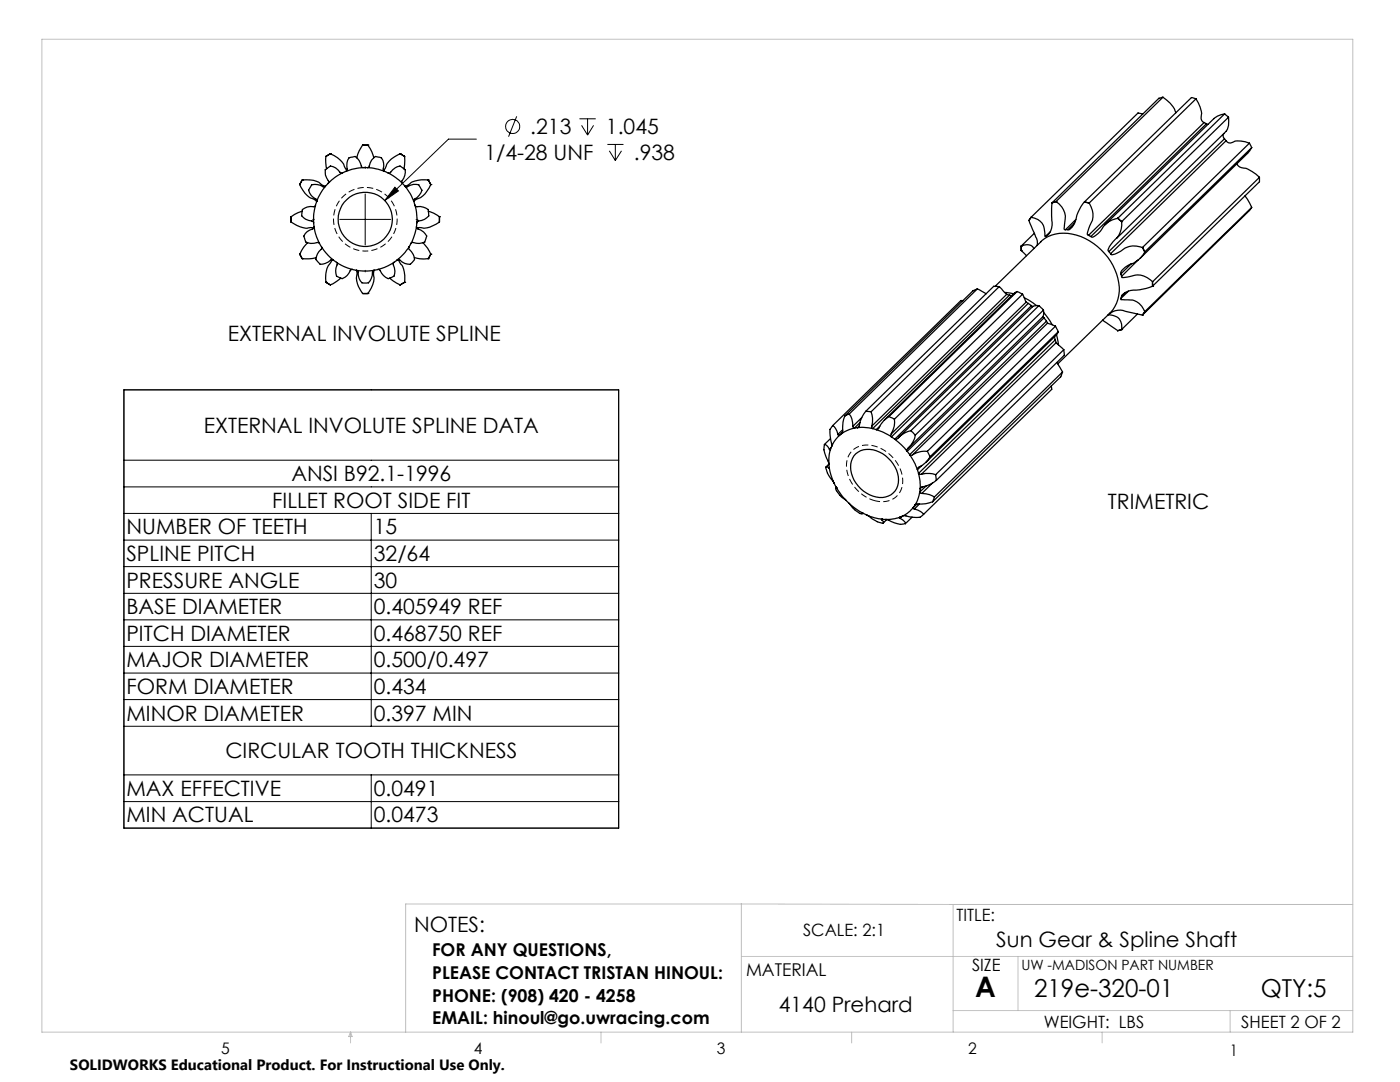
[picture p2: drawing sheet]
<svg xmlns="http://www.w3.org/2000/svg" width="279mm" height="216mm" viewBox="0 0 279 216" stroke-linecap="round" stroke-linejoin="round" font-family="sans-serif">
<g fill="none" stroke="#c0c0c0" stroke-width=".2">
<path d="M8.4 7.8h261.6v198.2h-261.6zM148 180.4v25.6M148 180.4h-67v25.6M148 190.9h122M148 180.4l42.2 .1M190.2 180.5v25.5M190.2 180.5h79.8M203.2 190.9v10.7M70 206v2.1M70 206l.3 .8h-.7zM119.9 206v2.1M170 206v2.1"/>
<path d="M190.2 201.6h79.8M220 206v2.1M245.5 201.6v4.4"/>
</g>
<g fill="none" stroke="#000" stroke-width=".2">
<path d="M72.9 33.3v.3M72.9 38.7v10.2M78.8 37.4l.7 .7-2.7 1.9zM95.1 27.8h-5.6l-12.7 12.2M103.1 23.2l-1.6 4.1M115.6 23.7h3.3M116.1 25l1.2 2M117.3 23.7v3.3M118.5 25l-1.2 2M121.2 28.8h3.2M121.6 30.1l1.2 1.9M122.8 28.8v3.2"/>
<path d="M124 30.1l-1.2 1.9M62.4 43.8h.3M67.8 43.8h10.2M72.9 53.9v.4M83 43.8h.4M24.7 77.8h98.8v87.4h-98.8zM24.7 91.8h98.8M24.7 97.2h98.8M24.7 102.4h98.8M24.7 107.8h98.8M24.7 113.1h98.8M24.7 118.4h98.8"/>
<path d="M74.1 102.4v42.5M24.7 123.7h98.8M24.7 129h98.8M24.7 134.3h98.8M24.7 139.6h98.8M24.7 144.9h98.8M24.7 154.6h98.8M24.7 159.9h98.8M74.1 154.6v10.6"/>
<circle cx="102.3" cy="25.2" r="1.4"/>
</g>
<path d="M174.5 99.9a7.5 7.5 0 0 1-5.5-7.9 4.2 4.2 0 0 1 6-2.8 7.5 7.5 0 0 1 5 7.9 4.1 4.1 0 0 1-5.5 2.8" fill="none" stroke="#000" stroke-width=".2" stroke-dasharray="1.3 .6" stroke-dashoffset=".2" stroke-linecap="butt"/>
<path d="M72.9 50.1a6.4 6.4 0 0 1-5.6-9.4 6.4 6.4 0 0 1 11-.3 6.4 6.4 0 0 1-5 9.7h-.4" fill="none" stroke="#000" stroke-width=".2" stroke-dasharray="1.3 .6" stroke-dashoffset=".7" stroke-linecap="butt"/>
<path d="M78.8 37.4l.7 .7-2.7 1.9z" fill="#000"/>
<g fill="none" stroke="#000" stroke-width=".25">
<path d="M232.1 19.4a5.4 5.4 0 0 1 2.6 3.1M232.1 19.4l-.8 .2-21.3 20.9M232.1 19.4l-21.4 20.8M238.7 19.7a5 5 0 0 1 1 4l.3 .6 .3 .1M238.7 19.7l-.9-.2-21.4 20.8M238.7 19.7l-21.4 20.8M59.8 36.8a5.1 5.1 0 0 0 3.2 3.2l.2 .2M60.3 35.9l-.5 .9M60.3 35.9h.8a4 4 0 0 1 3.2 1l.7 .2M60.3 35.9h.1M64.9 37.2a10 10 0 0 0-1.7 3M64.9 37.2l-.4 .1a2.42 2.42 0 0 0-2.4-.3v.1a1.39 1.39 0 0 0 .4 2.3l.6 .4 .1 .4"/>
<path d="M65.1 31.2l-.1 1.3 .2 1.2M65.5 36.5l-.6 .7M65.9 30.7l-.8 .5M65.9 30.7a5.1 5.1 0 0 1 3.2 3.2l.2 .1M65.9 30.7h.1M68.3 34.5l-1.5 .9-1.3 1.1M68.3 34.5h-.4l-.1-.1a2.7 2.7 0 0 0-1.9-1.3l-.8 .7a2.18 2.18 0 0 0 .4 2.3l.1 .1-.1 .3M69.1 34.2l-.8 .3M72.4 29l-.7 1.1-.5 1.4M72.4 29h1M72.5 33.4l-2.2 .4-1.2 .4M72.5 33.4h.8"/>
<path d="M72.5 33.4h-.3l-.1-.3a2.4 2.4 0 0 0-1.4-1.8h-.1a1.21 1.21 0 0 0-1.3 1.2v1.4l-.2 .3M73.3 33.4l2.2 .4 1.2 .4M73.3 33.4l.4-.3a2.26 2.26 0 0 1 1.4-1.8h.1a1.22 1.22 0 0 1 1.4 1.2l-.1 1.4 .2 .3M73.4 29l.8 1.3 .4 1.2M73.4 29h.1M76.7 34.2l.8 .3M77.5 34.5l1.5 .9 1.3 1.1M77.5 34.5h.3l.2-.1a2.8 2.8 0 0 1 1.8-1.3l1 .7a2.93 2.93 0 0 1-.6 2.5l.1 .2M79.8 30.7a5 5 0 0 0-3.1 3.2l-.2 .1M79.8 30.7l1 .5M79.8 30.7h.1M80.3 36.5l.5 .7"/>
<path d="M80.8 31.2v1.6l-.2 .9M80.8 37.2a9.2 9.2 0 0 1 1.8 3M80.8 37.2l.5 .1a2.74 2.74 0 0 1 2.3-.4l.6 1.1a3.7 3.7 0 0 1-1.6 1.9v.3M85.4 35.9a5.2 5.2 0 0 0-4.3 1.2h-.3M85.4 35.9l.6 .9M85.4 35.9h.1M86 36.8a5.1 5.1 0 0 1-3.2 3.2l-.2 .2M86 36.8h.1M228.1 22.8l-1-.3-21.3 20.9M240.3 24.4l.5 .3M240.3 24.4l-23.1 22.6M240.8 24.7l-23.1 22.5"/>
<path d="M240.8 24.7l.3 .1M244.3 26.6a.74 .74 0 0 0 .1 1.1M244.4 27.7l.3 .4M244.4 27.7l-23.1 22.5M244.4 22.7a3.9 3.9 0 0 0-2.1 1l-21.8 21.1M244.4 22.7l.8 .7M244.4 22.7l-21.3 20.9M244.7 28.1a1.16 1.16 0 0 0 1.8 .1 5.8 5.8 0 0 1 2.8 .4M244.7 28.1l-23 22.5M245.2 23.4a3.9 3.9 0 0 1-.5 2.8l-21.8 21.3M245.2 23.4l-21.4 20.8M246.9 32.6a1.54 1.54 0 0 0 1.8 1l1.2 .6 1.5 1.2"/>
<path d="M248.5 39.1l1.3 2.3M249.3 28.6l.5 .9M249.3 28.6l-21.3 20.8M249.8 29.5l-.8 1.1-21.5 20.9M249.8 29.5l-21.3 20.8M251.4 35.4v.9l-21.4 20.8M251.4 35.4l-21.4 20.8M58.1 44.3a5.2 5.2 0 0 0 4.3 1.1l.2 .1M58.1 43.3v1M59.8 50.7l.5 .9M60.3 42.2l-.8 .2-1.4 .9M60.3 51.6h.1"/>
<path d="M61.4 48.4a6.4 6.4 0 0 0-1.6 2.3M62.6 44.5l.1 .8M62.7 45.3l.2 1.2 .8 2.1M62.7 45.3l-.3 .4a2.17 2.17 0 0 0-1.7 1.5l.3 1a2.77 2.77 0 0 0 2.6 .2l.1 .2M63 41a9.7 9.7 0 0 0-.4 3.5M63 41l-.3 .2a2.36 2.36 0 0 0-2.4 .8v.1a1.4 1.4 0 0 0 1.3 1.9l.8 .1 .2 .4M63.1 51.4l-1.4 .2h-1.4M63.2 40.2l-.2 .8M63.7 48.6l.5 .7M64.2 49.3l1.3 1.7 1 .9M64.2 49.3v.3a2.47 2.47 0 0 0-1.1 2.3l.8 .8a4.9 4.9 0 0 0 2.4-.9l.2 .1M65.1 56.3l.8 .5"/>
<path d="M65.1 56.3h.1M66.3 51.8l-.1 .2a4.9 4.9 0 0 0-1.1 4.3M66.5 51.9l.7 .5M67.2 52.4a9.7 9.7 0 0 0 3.1 1.4M67.2 52.4l.1 .4a2.41 2.41 0 0 0 0 2.4h.2a1.41 1.41 0 0 0 2.1-.7l.3-.5 .4-.2M68 55.5l-1.5 1.1-.6 .2M70.3 53.8l.9 .1M71.1 53.9l.1 .3a5.1 5.1 0 0 0 1.2 4.4M71.2 53.9l1.3 .2 2.1-.2M71.2 53.9l.3 .4a2.69 2.69 0 0 0 .7 2.1l.4 .1a1.24 1.24 0 0 0 1.5-.9l.3-1.4 .2-.3M72.4 58.6h1M73.4 58.6h.1"/>
<path d="M74.7 53.9l-.1 .3a5.2 5.2 0 0 1-1.2 4.4M75.4 53.8l-.8 .1M77.8 55.5l.7 .6 1.3 .7M78.6 52.4a10.3 10.3 0 0 1-3.2 1.4M78.6 52.4l-.1 .4a2.29 2.29 0 0 1 0 2.4h-.1a1.43 1.43 0 0 1-2.2-.7l-.4-.6-.4-.1M79.3 51.9l-.7 .5M79.6 51.8l.2 .6a4.6 4.6 0 0 1 1 3.9M80.8 56.3l-1 .5M80.8 56.3h.1M81.6 49.3a10.2 10.2 0 0 1-2.3 2.6M81.6 49.3v.3l.1 .2a2.47 2.47 0 0 1 1 2.1l-.7 .7a1.96 1.96 0 0 1-2.2-.7h-.5M82 48.6l-.4 .7"/>
<path d="M82.6 40.2l.2 .8M82.7 51.4a6 6 0 0 0 2.7 .2M82.8 41l.3 1.3 .1 2.2M82.8 41l.3 .2a2.55 2.55 0 0 1 2.4 .8l.1 1.1a4.1 4.1 0 0 1-2.3 1.1l-.1 .3M83.1 45.3l-.3 1.2-.8 2.1M83.1 45.3l.3 .4a2.34 2.34 0 0 1 1.7 1.5l-.3 1a2.46 2.46 0 0 1-2.4 .2l-.4 .2M83.2 44.5l-.1 .8M84.4 48.4l.9 1.1 .7 1.2M85.4 51.6h.1M85.5 42.2l1.1 .3 1.1 .8M86 50.7l-.6 .9M86 50.7h.1"/>
<path d="M87.7 43.3v1M87.7 44.3l-.7 .4a4.9 4.9 0 0 1-3.6 .7l-.3 .1M87.7 43.3h.1M195.1 57.6l1.7 1M195.1 57.6l-.9 .4-25.6 25M195.1 57.6l-25.6 25M198.6 57.1l9.1-8.8a7 7 0 0 1 7.1-1.4 12 12 0 0 1 8.6 11.2 6.6 6.6 0 0 1-1.9 4.3l-10.4 10.2M199.4 57.2l1.5 1.5M199.4 57.2l-1.1-.1-25.5 25M199.4 57.2l-25.6 25M200.5 58.3l1.8 .3M200.9 58.7l.6 .2"/>
<path d="M200.9 58.7l-26.9 26.3M201.5 58.9l.4 .1M201.5 58.9l-27.3 26.6M202.4 58.5l-25.9 25.3M203 58.2l-.5 .3M203 58.2l1.1 .5M203 58.2l-25.6 24.9M203.8 50l1.1 1M203.8 49.1v.9M203.8 49.1a1.75 1.75 0 0 1 2.5 .5M203.8 49.1h.1M203.8 50h.1"/>
<path d="M204.1 58.7l.7 1.6M204.1 58.7l-25.6 24.9M204.4 59.4l2.4 1.6M205.4 44l1.3 3.3a2.02 2.02 0 0 1 .3 1.7M205.8 43.4l-.4 .6M205.8 43.4h.1M205.8 43.4a2.9 2.9 0 0 1 2.7 3.1v.6h.2M206.4 46.6l-2.6 2.5M209.1 46.9l-.4 .2M209.4 46.5l-.3 .4M209.6 46.3l-.9 .8M210 40.5l-.1 3.2a3 3 0 0 1-.8 3.2"/>
<path d="M210 40.5h.1M210.7 40.2l-.7 .3M210.7 40.2a3.9 3.9 0 0 1 1.7 4.6v.9l.3 .1M210.7 40.2h.1M212.7 45.8h.4M214.5 44.5l-1.4 1.3M214.7 43.8l-2 2M216.4 40.3a8.2 8.2 0 0 0-1.8 3.9 3 3 0 0 1-1.3 1.7l-.2-.1M216.4 40.3l1 .2M216.4 40.3h.1M216.4 40.3l.9 .2M217.2 47l.5 .2"/>
<path d="M217.3 40.5h.1M217.4 40.5a4 4 0 0 1 .1 4.5l-.5 1.6 .1 .3 .1 .1M221.3 50.2l.4 .4M223.1 43.6a4.8 4.8 0 0 0-3.5 2.5l-1.2 1.1-.4 .1-.3-.1M223.1 43.6l.7 .6M223.1 43.6h.1M223.7 54.6l.1 .5M223.7 59.5v.3a5.2 5.2 0 0 1 3.7 .8l.5 .5 .6 1.1M223.8 44.2a4.5 4.5 0 0 1-1.7 4.1l-.8 1.2-.2 .5 .2 .2M223.8 55.1l.1 .3 1.8-.3a3.8 3.8 0 0 1 4.3 1.1M223.8 59.2l-.1 .3M223.8 44.2h.1"/>
<path d="M224.6 58.3l-.8 .9M225.2 58.1l-1.5 1.4M225.7 52.7l-2 1.9M227.2 51.8l-3.4 3.3M228 49.4a4 4 0 0 0-4.3 .7l-1.7 .7-.3-.2M228 49.4l.5 .9M228 49.4h.1M228.5 50.3a5.7 5.7 0 0 1-3.4 2.7 1.98 1.98 0 0 0-1.4 1.5v.1M228.5 50.3h.1M230 56.2v.9M230 57.1a11.5 11.5 0 0 1-4.4 .9 2.3 2.3 0 0 0-1.7 1l-.1 .2M230 57.1h.1"/>
<path d="M230 56.2h.1M249.8 41.4l-.5 .6-21.3 20.9M249.8 41.4l-21.3 20.8M192.2 60h-.4l-25.6 24.9M204.8 60.3l.4 .2M204.8 60.3l-26.9 26.3M205.2 60.5l.6 .5M205.2 60.5l-27.3 26.7M205.8 61l.3 .2M205.8 61l-27.2 26.6M207.3 61l-1.2 .2-26.7 26M207.3 61l.9 .9"/>
<path d="M207.3 61l-25.5 24.9M208.1 63.2l.3 .2M208.1 63.2l-26.8 26.2M208.2 61.9l.1 .8-.2 .5M208.2 61.9l-25.5 24.9M208.3 62.4l1.7 2.4M208.4 63.4l.4 .7M208.4 63.4l-27.4 26.7M208.8 64.1l.3 .4M208.8 64.1l-27.3 26.6M209.1 64.5l1.5 .6M209.1 64.5l-27 26.2"/>
<path d="M209.8 77l.1 .7-25.6 24.9M210.4 67.2l.2 .6M210.6 67.8l.2 .6M210.6 67.8l-27.3 26.7M210.6 65.1l.6 1.1M210.6 65.1l-25.5 25M210.8 68.4l1.5 1.4M210.8 68.4l-26.9 26.3M210.8 66.9l-26 25.4M210.9 66.8l.3 2M211 72.3l1.1 1.9M211.2 66.2l-.4 .6"/>
<path d="M211.2 66.2l-25.6 24.9M212.1 74.2l-.4 1-25.6 24.9M212.1 74.2l-25.6 25M212.3 69.8l.1 1.1-25.5 24.9M212.3 69.8l-25.6 24.9M220 63.9l3.1 2.1M221.2 62.8h-.1a2.41 2.41 0 0 1 2.7 3M221.3 62.7l.4-.3a3.3 3.3 0 0 1 3.2-.2l3.1 .7M223.8 65.8l-.7 .2M223.8 65.8h.1M227 62.7l-3.2 3.1M228 62.9h.1"/>
<path d="M228.5 62.2l-.5 .7M228.5 62.2h.1M164.5 88.7v.4a3.8 3.8 0 0 0 .8 2.9l.1 .6M164.5 88.7a1.39 1.39 0 0 1 1 .9M165.4 92.6l.1 .7M165.4 93.4l-.4-.3-.2 .2a6.1 6.1 0 0 0 1.6 3v.1M165.4 92.6l-.5 .6M165.5 93.3l.3 1.5 .6 1.6M165.5 93.3l-.1 .1M165.5 89.6l.1 .2 .1-.1M165.7 89.7l-.2 1-.1 1.9M165.7 87.5l-1.2 1.2"/>
<path d="M165.9 89.3l-.4 .3M166 89.1l-.3 .6M166.2 84.9l-.6 .8 .4 3.4M166.2 84.9a2.75 2.75 0 0 1 1 1.8M166.4 96.4l.4 .7M166.8 97.1l1.2 1.8 .9 1M166.8 97.1l.1 .2M166.9 97.3h-.1a4.5 4.5 0 0 0 2.1 2.6M166.9 97.3h.1M166.9 97.3h-.1M167.2 86.7l.1 .2h.2M167.5 86.9l-1.1 1.3-.4 .9"/>
<path d="M168 86.5l-.5 .4M168 86.5h.1M168.1 86.3l-.6 .6M168.2 85.8l-1 .9M168.6 83a8.2 8.2 0 0 0-.4 3.2l-.2 .3M168.9 99.9l.6 .5M169.5 82.6l-.9 .4M169.5 82.6a3.6 3.6 0 0 1 .7 2.5M170.2 85.1l.1 .3h.2M170.5 85.4l-1 .3-1.5 .8M170.8 90.5a4.7 4.7 0 0 1 5.9 .4 5.7 5.7 0 0 1 2.2 6.6 3.9 3.9 0 0 1-5.3 1.2 6.1 6.1 0 0 1-3.7-6.7l.5-1.1zM171.1 85.3l-.6 .1"/>
<path d="M171.1 85.3h1.2l1.9 .2M171.5 85.1l-.4 .2M171.6 84.3l-1.1 1.1M172 83.3l-1.8 1.8M172.8 82.1a7.8 7.8 0 0 0-1.5 3.1l-.2 .1M172.8 82.1l1 .1M173.8 82.2a4.7 4.7 0 0 1 .2 2.8M174 85v.4l.2 .1M174.2 85.5l.7 .2M174.9 85.7l1.5 .6 1.5 .9M175.6 85.1l-.7 .6M177.4 83.1a6.1 6.1 0 0 0-2.1 2.5l-.4 .1"/>
<path d="M177.4 83.1l1.1 .5M177.9 86.6l-.1 .3 .1 .3M177.9 87.2l.7 .4M178.5 83.6a4.5 4.5 0 0 1-.6 3M178.6 87.6l1.3 1.2 1.1 1.3M181 90.1l.5 .6M181.5 90.7l1.1 1.9 .5 1.1M181.5 90.7l.3 .1 .3-.1M181.8 85.9a6.1 6.1 0 0 0-2.9 1.8l-.3-.1M181.8 85.9l.9 .9M182.7 86.8a6.4 6.4 0 0 1-1.7 3v.3M183.1 93.7l.2 .8"/>
<path d="M183.3 94.5a7.6 7.6 0 0 1 .3 3M183.3 94.5l.6 .2M183.6 98.2l-.5 1.7-.5 .9M183.6 98.2v.2l.4 .1M183.6 97.5v.7M183.9 94.7a4.6 4.6 0 0 1 2.8 0M183.9 92.9l-.8 .8M184 98.5a4.5 4.5 0 0 1 2.5 .7M184 97.2l-.4 .3M184.8 97l-1.2 1.2M185.1 90.1a4.5 4.5 0 0 0-3 .6M185.1 90.1l.5 1"/>
<path d="M185.6 91.1a6.6 6.6 0 0 1-2.5 2.4v.2M186.1 96.4l-2.1 2.1M186.5 99.2l-.4 .9M186.7 94.7l.2 1.1M186.9 95.8a8.1 8.1 0 0 1-3.1 1.5l-.2 .2M169.5 100.4l1 .9 1.8 1.1M169.5 100.4a5.1 5.1 0 0 0 2.5 2.2v-.2M172 102.4h.3M172 102.3v.1M172.2 102.4l-.2 .1M172.3 102.4l.7 .4M173 102.8l1.5 .5 1.6 .3"/>
<path d="M173 102.8l.4 .2a5.3 5.3 0 0 0 2.8 1.4M176.1 103.6h.7M176.1 103.6l-.1 .1M176.8 103.6l.3 .1a5.5 5.5 0 0 0 3.2 .9l.4-.1M177 103.7l-.8 .7 .1-.2-.3-.5M179.6 103.2l-1 .3-1.8 .1M179.6 103.2l-.1 .1 .1 .1M179.6 103.4a1.5 1.5 0 0 1 1.1 1.1M180.1 103l-.5 .4M180.2 102.9l-.6 .3M182 103.2l-1.3 1.3M182.2 101.3a5.9 5.9 0 0 1-2 1.6"/>
<path d="M182.2 101.3v.1l.3 .2M182.5 101.6a3 3 0 0 1 1.8 1M182.6 100.8l-.4 .5M182.7 100.7l-.1 .1M183 100.6l-.8 .7M183.5 100.6l-1 1M184.3 102.6l-.4 .4a4.2 4.2 0 0 1-3.2-.1h-.5M186.1 100.1a6.6 6.6 0 0 1-3.1 .5l-.4 .2"/>
<circle cx="72.9" cy="43.8" r="5.4"/>
</g>
<text font-size="5.6" x="194.6" y="199">A</text>
<g font-size="4.9">
<text x="206.4" y="199">219e-320-01</text>
<text x="251.6" y="199">QTY:5</text>
</g>
<g font-size="4.2">
<text x="105.8" y="26.8">.213</text>
<text x="120.9" y="26.8">1.045</text>
<text x="96.7" y="31.9">1/4-28 UNF</text>
<text x="126.5" y="31.9">.938</text>
<text x="45.4" y="68.1">EXTERNAL INVOLUTE SPLINE</text>
<text x="40.7" y="86.3">EXTERNAL INVOLUTE SPLINE DATA</text>
<text x="58.1" y="96">ANSI B92.1-1996</text>
<text x="54.3" y="101.3">FILLET ROOT SIDE FIT</text>
<text x="221.1" y="101.6">TRIMETRIC</text>
<text x="25.2" y="106.6">NUMBER OF TEETH</text>
<text x="74.6" y="106.6">15</text>
<text x="25.2" y="111.9">SPLINE PITCH</text>
<text x="74.6" y="111.9">32/64</text>
<text x="25.2" y="117.2">PRESSURE ANGLE</text>
<text x="74.6" y="117.2">30</text>
<text x="25.2" y="122.5">BASE DIAMETER</text>
<text x="74.6" y="122.5">0.405949 REF</text>
<text x="25.2" y="127.9">PITCH DIAMETER</text>
<text x="74.6" y="127.9">0.468750 REF</text>
<text x="25.2" y="133.2">MAJOR DIAMETER</text>
<text x="74.6" y="133.2">0.500/0.497</text>
<text x="25.2" y="138.5">FORM DIAMETER</text>
<text x="25.2" y="143.8">MINOR DIAMETER</text>
<text x="74.6" y="138.5">0.434</text>
<text x="74.6" y="143.8">0.397 MIN</text>
<text x="45" y="151.3">CIRCULAR TOOTH THICKNESS</text>
<text x="25.2" y="158.8">MAX EFFECTIVE</text>
<text x="74.6" y="158.8">0.0491</text>
<text x="25.2" y="164.1">MIN ACTUAL</text>
<text x="74.6" y="164.1">0.0473</text>
<text x="82.6" y="185.9">NOTES:</text>
<text x="198.8" y="188.9">Sun Gear &amp; Spline Shaft</text>
<text x="155.4" y="201.9">4140 Prehard</text>
</g>
<g font-size="3.5">
<text x="86.2" y="190.8">FOR ANY QUESTIONS,</text>
<text x="86.2" y="195.4">PLEASE CONTACT TRISTAN HINOUL:</text>
<text x="148.9" y="194.7">MATERIAL</text>
<text x="86.2" y="199.9">PHONE: (908) 420 - 4258</text>
<text x="86.2" y="204.4">EMAIL: hinoul@go.uwracing.com</text>
</g>
<g font-size="3.4">
<text x="190.9" y="183.8">TITLE:</text>
<text x="160.3" y="186.8">SCALE: 2:1</text>
<text x="194" y="193.8">SIZE</text>
<text x="208.3" y="205.1">WEIGHT: LBS</text>
<text x="247.7" y="205.1">SHEET 2 OF 2</text>
</g>
<g font-size="3.2">
<text x="44.2" y="210.4">5</text>
<text x="94.6" y="210.3">4</text>
<text x="143.1" y="210.4">3</text>
<text x="193.2" y="210.3">2</text>
<text x="245.4" y="210.6">1</text>
</g>
<text font-size="3" x="14" y="213.5">SOLIDWORKS Educational Product. For Instructional Use Only.</text>
<text font-size="2.8" x="203.8" y="193.5">UW -MADISON PART NUMBER</text>
</svg>
